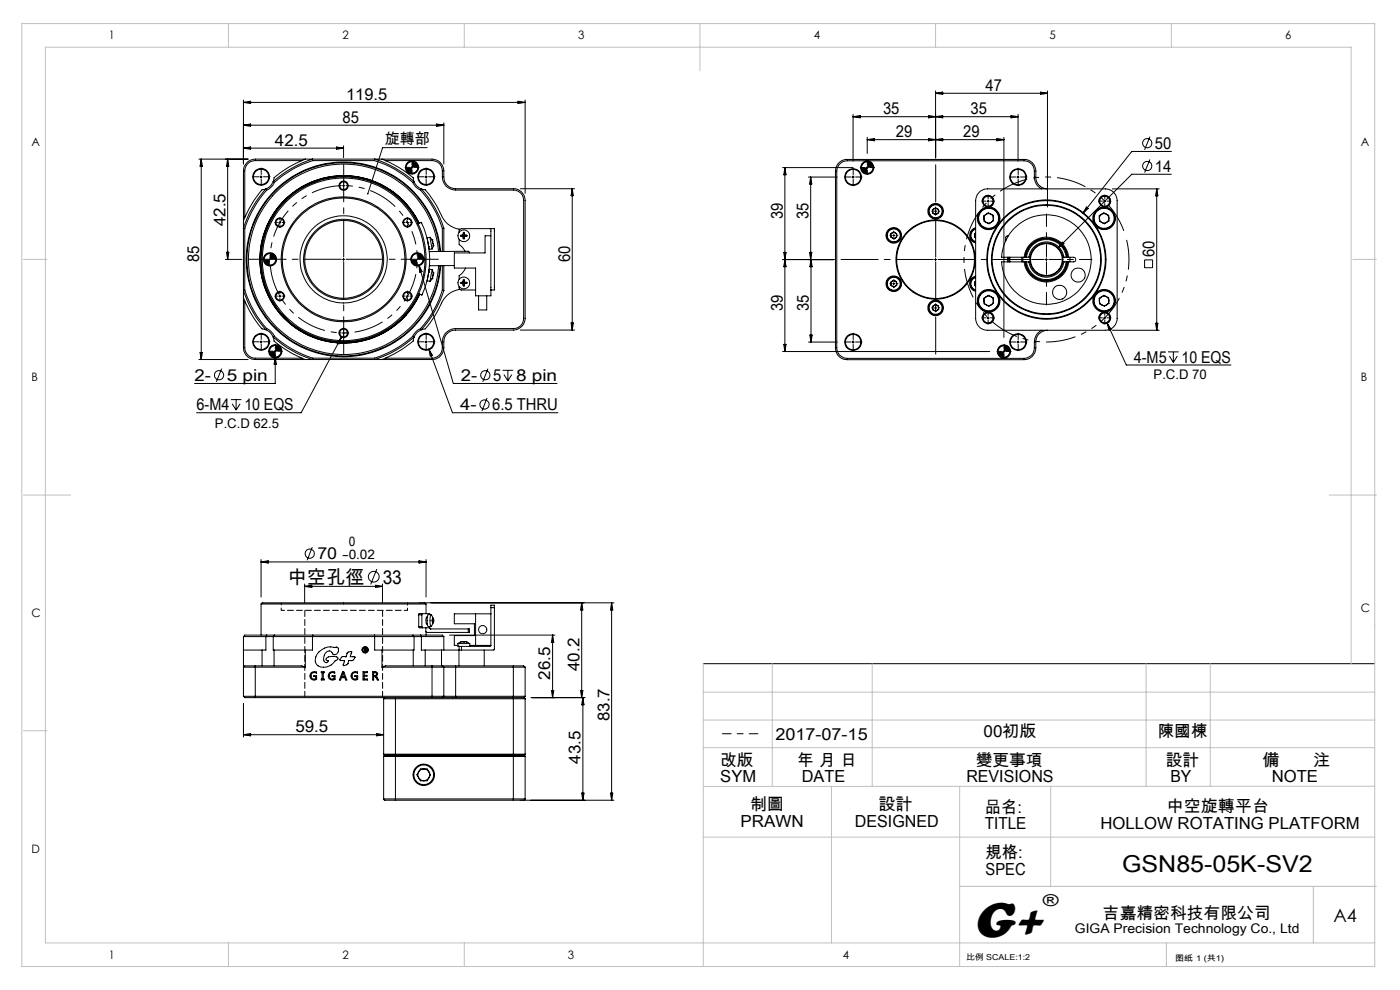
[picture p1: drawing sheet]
<svg xmlns="http://www.w3.org/2000/svg" width="297mm" height="210mm" viewBox="0 0 297 210" stroke-linecap="round" stroke-linejoin="round" font-family="sans-serif">
<g fill="none" stroke="#000" stroke-width=".21">
<path d="M198.5 19.3v14.2M198.5 19.8l1.5-.3v.5zM198.5 19.8h23.7M220.7 19.5l1.5 .3-1.5 .2zM222.2 19.3v24.6M42.2 33.8h10.4M42.7 33.8l.2 1.5h-.5zM42.7 33.8v42.5M48.3 33.8v21.2M48.3 33.8l.2 1.5h-.5zM51.6 31.4h21.3M51.6 31.4l1.6-.2v.5z"/>
<path d="M51.6 21.2v13.6M51.6 21.7l1.6-.2v.5zM51.6 26.6l1.6-.3v.5zM51.6 26.6h42.6M51.6 21.7h59.8M52.4 34.5l.6-.5 1.2-.2h37.5a2.53 2.53 0 0 1 2.5 2.5v1.2a2.47 2.47 0 0 0 2.5 2.5h12.2a2.47 2.47 0 0 1 2.5 2.5v25a2.53 2.53 0 0 1-2.5 2.5h-12.2a2.47 2.47 0 0 0-2.5 2.5 3.4 3.4 0 0 1-1.1 3.3l-.7 .4-.7 .1h-37.5a2.53 2.53 0 0 1-2.6-2.5v-37.5l.2-.8zM55.1 37.5h.5M55.4 37.3v.5M58 38.5a2.79 2.79 0 0 1-1.6 1.6M58 38.5l.2 .2M58.2 38.7a3 3 0 0 1-1.6 1.6M64 34.1h-9.8a2.2 2.2 0 0 0-2.3 2.2v9.8"/>
<path d="M64.8 33.8a20.2 20.2 0 0 0-6.7 4l-.1 .7M66.4 34.1a21.6 21.6 0 0 0-8.2 4.6M66.4 34.1l-.1-.3a23 23 0 0 0-8.3 4.7M66.4 34.1h13M71.4 31.2l1.5 .2-1.5 .3zM72.6 39.4h.5M72.9 30.9v2.5M72.9 39.1v.5M79.4 34.1a21.6 21.6 0 0 1 8.2 4.6M79.4 34.1l.1-.3a22.8 22.8 0 0 1 8.3 4.7M81 33.8a21.2 21.2 0 0 1 6.7 4l.1 .7M81.8 34.1h9.9a2.15 2.15 0 0 1 2.1 2.2 3.5 3.5 0 0 0 1.2 3.5l.8 .4 .9 .1h12.2a2.21 2.21 0 0 1 2.2 2.2v25a2.15 2.15 0 0 1-2.2 2.2h-12.2a2.83 2.83 0 0 0-2.9 2.8 2.82 2.82 0 0 1-1.1 3.2l-1 .3h-9.9"/>
<path d="M87.1 35.5h.5M87.4 35.3v.5M87.4 34.3a1.21 1.21 0 0 0-1.3 1.2M87.6 38.7a2.76 2.76 0 0 0 1.6 1.6M87.8 38.5a2.54 2.54 0 0 0 1.6 1.6M87.8 38.5l-.2 .2M88.7 35.5a1.26 1.26 0 0 1-1.3 1.3M90.1 37.5h.6M90.4 37.3v.5M90.6 31.3h-9.4l-3.2 9.8M92.6 26.3l1.6 .3-1.6 .2zM94.2 26.1v8.7"/>
<path d="M109.9 21.5l1.5 .2-1.5 .3zM111.4 21.2v19.8M166 35.6h15M166.5 35.6v39M166.5 35.6l.3 1.5h-.5zM171.5 37.6h6.1M172 37.6v17.5M172 37.6l.2 1.4h-.5zM180.7 37.6h.5M181 24.3v9.9M181 24.8h35M181 24.8l1.5-.3v.5z"/>
<path d="M181 37.3v.5M183.7 35.6h.5M184 29.1v3.5M184 29.6h29M184 29.6l1.5-.2v.5zM184 34.3h-.2a1.22 1.22 0 0 0-1.1 1.3M184 35.3v.5M185.2 35.6a1.33 1.33 0 0 1-1.2 1.2M197 29.4l1.5 .2-1.5 .3zM197 24.5l1.5 .3-1.5 .2zM198.5 24.8l1.5-.3v.5zM198.5 29.6l1.5-.2v.5z"/>
<path d="M211.5 29.4l1.5 .2-1.5 .3zM213 29.1v42.5M214.5 24.5l1.5 .3-1.5 .2zM215.7 37.6h.5M216 24.3v9.9M216 37.3v.5M243.9 33.8l-1.1 2.8M243.9 29l-1.1 2.8M248.5 37h-8.4l-15.6 15.6M248.5 32.1h-8.4l-10.4 13.2M47.8 55h3.5M48 53.5h.5l-.2 1.5z"/>
<path d="M51.9 48.5v13.1M56.4 40.1a22.8 22.8 0 0 0-4.8 8.3l.3 .1M56.4 40.1l-.7 .1a19 19 0 0 0-4.1 6.7M56.4 40.1l.2 .2M56.6 40.3a23.1 23.1 0 0 0-4.7 8.2M57.3 53.8h-.2a1.22 1.22 0 0 0-1.1 1.2M58.5 55v.2a1.29 1.29 0 0 1-1.2 1.1M59.1 47.2h.5M59.4 46.9v.5M60 42.8a17.8 17.8 0 0 1 28.9 4.6 17.8 17.8 0 0 0-25.7-7.3 17.8 17.8 0 0 0-3.8 26.4 17.8 17.8 0 0 0 26.7 .4 17.8 17.8 0 0 1-25.2 1.2 17.8 17.8 0 0 1-.9-25.3zM72.6 55h.5M72.9 54.8v.5"/>
<path d="M86.2 47.2h.5M86.4 46.9v.5M88.5 53.8h-.1a1.22 1.22 0 0 0-1.1 1.2M88.7 47.5l.7-.3a18.4 18.4 0 0 1 .1 15.4l-.7-.3M88.8 47.4a17.6 17.6 0 0 0-27-6.2 17.6 17.6 0 0 0 .2 27.7 17.6 17.6 0 0 0 26.9-6.6M88.9 56.2l7.3 25.1h22M88.9 56.2l.6 1.4-.5 .1zM89.2 40.3a22.3 22.3 0 0 1 4.6 8.2M89.4 40.1a22.8 22.8 0 0 1 4.8 8.3M89.4 40.1l.7 .1a19.7 19.7 0 0 1 3.8 6 5.1 5.1 0 0 0 3.6 2.4M89.4 40.1l-.2 .2M89.8 55l-.1 .2a1.22 1.22 0 0 1-1.2 1.1"/>
<path d="M90.7 51.1h.1M90.7 58.9h.1M90.9 52.3h.1M90.9 57.7h.1M91.1 53.4l8.3-.1 .2 .3M91.2 50.3l.5 .6M91.2 50.3l-.6 .2v.2l.5 2.2 .6-.1M91.2 50.3l.5 2.5M91.7 59.1l-.5 .6M91.7 50.9h.1M91.7 50.9l.2 1.2M91.7 59.1h.1"/>
<path d="M91.7 57.2l.2 .7M91.7 57.2l-.5 2.5M91.7 57.2l-.6-.1-.5 2.5 .6 .1M91.9 52.1l-.2 .7M91.9 52.1h.1M91.9 57.9h.1M91.9 57.9l-.2 1.2M93 53.4a20.2 20.2 0 0 0-30.8-15.4 20.2 20.2 0 0 0 .4 34.5 20.2 20.2 0 0 0 30.5-16.1M93.3 53.3a20.5 20.5 0 0 0-29.4-16.7 20.5 20.5 0 0 0-4.9 33.5 20.5 20.5 0 0 0 33-7.6l.9-3.1 .4-3M93.5 53.3a20.6 20.6 0 0 0-30.9-16.3 20.6 20.6 0 0 0-1.5 34.9 20.6 20.6 0 0 0 32.2-13.6l.2-1.9M93.8 48.5v4.8M93.8 56.3v5.3"/>
<path d="M94.2 48.4v4.9M94.2 56.3v5.3M94.2 48.4l-.4 .1M96.4 56.3l-5.3 .1M97.4 50.8v1.1l.7 .6 .6 .8M98.1 50h.5M98.1 60h.5M98.1 49.9v.3M98.1 59.9v.2M98.2 49.7a.19 .19 0 0 1 0-.3 .19 .19 0 0 1 .3 .1v.2M98.2 49.7v.2a.24 .24 0 0 0-.3-.1 .24 .24 0 0 0-.1 .4h.4v.1M98.2 50.3a.2 .2 0 0 0 0 .3 .2 .2 0 0 0 .3 0v-.3"/>
<path d="M98.2 59.8h.3M98.2 49.8h.3M98.2 50.3h.3M98.4 49.8v.5M98.4 59.8v.5M98.5 49.7l.2 .2M98.6 49.9v.3M98.6 59.9v.2M98.7 59.9a.2 .2 0 0 1 .3-.1 .2 .2 0 0 1 0 .3h-.3M98.7 59.9l-.2-.1a.24 .24 0 0 0 .1-.3 .24 .24 0 0 0-.4-.1 .33 .33 0 0 1 0 .5 .33 .33 0 0 1-.4 0v.2h.3l.1 .2M98.7 49.9a.2 .2 0 0 1 .3 0 .2 .2 0 0 1 0 .3 .2 .2 0 0 1-.3 0M98.7 50.2l-.2 .1"/>
<path d="M98.8 56.9l-.7 .9-.7 .7v.8M104.1 48.5h.8v13h-.8M104.1 48.5v13M104.1 48.5h-6.3a.56 .56 0 0 0-.4 .8M104.1 50h-1.2v3.6h-6.5v3.3h4.5v5.9h3.2v-1.3M110.4 40h11.5M121.4 40l.2 1.5h-.5zM121.4 40v30M166 55.1h10.9M166.3 53.5l.5 3.1h-.5l.5-3.1zM171.7 53.5h.5l-.2 1.6zM172 55.1v17.5"/>
<path d="M172 55.1l.3 1.5h-.5zM188.9 59.9l.7-.4 .6 .3 .1 .7-.6 .4-.7-.3zM188.9 49.6l.7-.4 .6 .4 .1 .7-.6 .4-.7-.4zM189.4 49.9h.5M189.6 49.7v.5M189.6 59.9v.5M197.8 44.5l.6-.4 .7 .3v.7l-.6 .4-.6-.3zM198.2 55.1h.5M198.2 44.8h.5M198.5 44.5v.6M198.5 54.8v.5M206.7 49.6l.3-.1-.3 .4 .3 .5-.2-.1z"/>
<path d="M207 48.3a1.65 1.65 0 0 0-1.3 1.6 1.65 1.65 0 0 0 1.3 1.6M207 58.6a1.65 1.65 0 0 0-1.3 1.6 1.65 1.65 0 0 0 1.3 1.6M207 58.7a1.5 1.5 0 0 0-1.1 1.5 1.5 1.5 0 0 0 1.1 1.4M207 48.5a1.5 1.5 0 0 0-1.1 1.4 1.5 1.5 0 0 0 1.1 1.5M207 58.9a1.38 1.38 0 0 0-1 1.3 1.38 1.38 0 0 0 1 1.3M207 48.6a1.38 1.38 0 0 0-1 1.3 1.38 1.38 0 0 0 1 1.4M207.7 40.8l1-.6 .8-.1h25a2.53 2.53 0 0 1 2.5 2.5v24.9a2.53 2.53 0 0 1-2.5 2.6h-25a2.53 2.53 0 0 1-2.5-2.6v-24.9l.3-1.2zM208.4 43a1.24 1.24 0 0 1 1.1-1.6 1.24 1.24 0 0 1 1.3 1.4 1.24 1.24 0 0 1-1.5 1.1M208.7 45.8l1-.7 1 .6v1.1l-.9 .7-1-.6zM209.4 42.7h.5M209.6 42.4v.5M213.7 54.6v1"/>
<path d="M213.9 50.1l-.5 .1v.9M214 54.6v1M214.1 54.6v1M214.2 54.6v1M216.7 54.6v1M217 54.6v1M217.3 54.6a4.7 4.7 0 0 1 4.7-4.3 4.7 4.7 0 0 1 4.7 4.3M217.3 55.6a4.7 4.7 0 0 0 4.7 4.2 4.7 4.7 0 0 0 4.7-4.2M217.5 55.6a4.5 4.5 0 0 0 4.5 3.9 4.5 4.5 0 0 0 4.4-3.9M217.5 54.6a4.5 4.5 0 0 1 4.5-4 4.5 4.5 0 0 1 4.4 4M217.8 55.6a4.2 4.2 0 0 0 4.2 3.7 4.2 4.2 0 0 0 4.2-3.7M217.8 54.6a4.2 4.2 0 0 1 4.2-3.8 4.2 4.2 0 0 1 4.2 3.8"/>
<path d="M218.3 55.6a3.8 3.8 0 0 0 3.7 3.2 3.8 3.8 0 0 0 3.7-3.2M218.3 54.6a3.8 3.8 0 0 1 3.7-3.3 3.8 3.8 0 0 1 3.7 3.3M218.5 54.6h-5.9a8.5 8.5 0 0 1 2.5-6.1 9.5 9.5 0 0 1 15 1.6 9.5 9.5 0 0 1-5.3 14 9.5 9.5 0 0 1-12.3-8.5h6M218.5 55.6a3.5 3.5 0 0 0 3.5 3 3.5 3.5 0 0 0 3.5-3M218.5 54.6a3.5 3.5 0 0 1 3.5-3 3.5 3.5 0 0 1 3.5 3M218.5 54.6v1M221 40.1a2.73 2.73 0 0 1-1.6-2.5 2.97 2.97 0 0 0-.7-3l-.7-.4-.8-.1h-37.5a2.27 2.27 0 0 0-2.2 2.2v37.5a2.21 2.21 0 0 0 2.2 2.2h37.5a2.21 2.21 0 0 0 2.2-2.2 3.4 3.4 0 0 1 1.5-3.7h.1M221.7 55.1h.5M222 54.8v.5M222.2 40.1a2.47 2.47 0 0 1-2.5-2.5 3.3 3.3 0 0 0-1-3.3l-1.1-.5h-37.9a2.47 2.47 0 0 0-2.5 2.5v37.5a2.47 2.47 0 0 0 2.5 2.5h37.5a2.47 2.47 0 0 0 2.5-2.5 3.1 3.1 0 0 1 1.1-3.3l1.4-.4M225.4 51.4l.3 .3-1.2 .9zM225.5 54.6h2.2a.49 .49 0 0 1 .5 .5 .49 .49 0 0 1-.5 .5h-2.2"/>
<path d="M225.5 54.6v1M226.9 54.6v1M230.5 43.9l.4 .3-1.2 1.1zM233.2 43a1.24 1.24 0 0 1 1-1.6 1.24 1.24 0 0 1 1.4 1.4 1.24 1.24 0 0 1-1.6 1.1M233.2 45.8l1-.7 1 .6 .1 1.1-1 .7-1-.6zM234.1 42.7h.5M234.4 42.4v.5M236 40.1h9.9M242.8 55.1h1.7v1.7h-1.7zM245.4 40.1v30M245.4 40.1l.2 1.4h-.5zM42.2 76.3h10.4"/>
<path d="M42.4 74.8h.5l-.2 1.5zM47 78.2l-1.1 2.8M51.6 63.1a20.2 20.2 0 0 0 4.1 6.7l.7 .1M51.9 61.6a22.3 22.3 0 0 0 4.7 8.1M51.9 61.6h-.3a23 23 0 0 0 4.8 8.3M51.9 63.9v9.9a2.27 2.27 0 0 0 2.3 2.2h9.8M55.1 72.5h.5M55.4 72.3v.5M56.4 69.9a3.1 3.1 0 0 1 1.6 1.6M56.6 69.7a3.4 3.4 0 0 1 1.6 1.6M56.6 69.7l-.2 .2M58 71.5a23 23 0 0 0 8.3 4.8l.1-.3"/>
<path d="M58 71.5l.1 .7a19.8 19.8 0 0 0 6.7 4.1M58.1 74.5h.5M58.2 71.3a22.3 22.3 0 0 0 8.2 4.7M58.2 71.3l-.2 .2M58.4 75.8v5.5h-17.1M58.4 75.8l.2 1.4h-.5zM58.4 73.3h-.2a1.22 1.22 0 0 0-1 1.2M58.4 74.3v.5M59.1 62.8h.5M59.4 62.6v.5M59.7 74.5a1.26 1.26 0 0 1-1.3 1.3M66.4 76h13"/>
<path d="M72.4 71.5l-8.5 16.1h-22.2M72.4 71.5l-.5 1.4-.4-.2zM72.6 70.7h.5M72.9 70.4v.5M86.2 62.8h.5M86.4 62.6v.5M87.6 71.3a22.3 22.3 0 0 1-8.2 4.7M87.6 71.3l.2 .2M87.8 71.5a22.8 22.8 0 0 1-8.3 4.8l-.1-.3M87.8 71.5l-.1 .7a19.8 19.8 0 0 1-6.7 4.1M89 62.4l-1.6 2.9-1.3 1.6M89.2 69.7a3 3 0 0 0-1.6 1.6"/>
<path d="M89.2 69.7l.2 .2M89.4 69.9a2.79 2.79 0 0 0-1.6 1.6M90.1 72.5h.6M90.4 72.3v.5M91 74l5 13.6h22.4M91 74l.7 1.3-.4 .2zM93.8 61.6a21.6 21.6 0 0 1-4.6 8.1M93.8 61.6h.4M94.2 61.6a23 23 0 0 1-4.8 8.3M97.4 60.8a.54 .54 0 0 0 .5 .7h3M97.5 61.4a5.3 5.3 0 0 0-4.2 3.6 18.1 18.1 0 0 1-3.2 4.8l-.7 .1M98.2 60.3a.19 .19 0 0 0 .1 .3 .19 .19 0 0 0 .2 0 .19 .19 0 0 0 0-.3"/>
<path d="M98.2 60.3h.3M98.7 60.1l-.2 .2M101.5 62.8v2.9h1.8v-2.9M103.5 78.2l-1.1 2.8M106.6 78.6h2.3M106.9 79.4l.8 1.4M107.7 78.6v2.2M108.6 79.4l-.9 1.4M110.4 70h11.5M121.1 68.5h.5l-.2 1.5zM166 74.6h44M166.3 73.1h.5l-.3 1.5z"/>
<path d="M171.5 72.6h6.1M171.8 71.1h.5l-.3 1.5zM180.7 72.6h.5M181 72.3v.5M189.4 60.2h.5M197.8 65l.6-.4 .7 .3v.7l-.6 .4-.6-.3zM198.2 65.3h.5M198.5 65v.6M207 60.7l-.3-.4 .3-.6-.3 .2 .1 .7 .2 .1M208.4 67.8a1.26 1.26 0 0 1 1.1-1.6 1.26 1.26 0 0 1 1.3 1.3 1.26 1.26 0 0 1-1.5 1.1M208.7 63.3l1-.7 1 .6v1.1l-.9 .7-1-.6zM209.4 67.4h.5"/>
<path d="M209.6 67.2v.5M212.7 74.6h.5M213 73.3h-.2a1.22 1.22 0 0 0-1.1 1.3M213 74.3v.5M214.2 74.6v.1a1.22 1.22 0 0 1-1.2 1.1M215.7 72.6h.5M216 72.3v.5M233.2 67.8a1.26 1.26 0 0 1 1.1-1.6 1.26 1.26 0 0 1 1.3 1.3 1.26 1.26 0 0 1-1.6 1.1M233.2 63.3l1-.7 1 .6 .1 1.1-1 .7-1-.6zM234.1 67.4h.5M234.4 67.2v.5M234.9 68.6l4 8.8h22.2"/>
<path d="M234.9 68.6l.8 1.2-.4 .3zM236 70.1h9.9M245.1 68.6h.5l-.2 1.5zM247.8 74.6h2.2M248.1 75.5l.8 1.4M248.9 74.6v2.3M249.8 75.5l-.9 1.4M49 84.8h2.2M49.2 85.6l.9 1.4M50.1 84.8v2.2M50.9 85.6l-.8 1.4M103.3 84.4l-1.1 2.8"/>
<path d="M55.4 118.7v7.9M55.4 119.2h35M55.4 119.2l1.5-.3v.5zM66.3 116.1l-1.1 2.7M88.9 118.9l1.5 .3-1.5 .2zM90.4 118.7v7.9M51.6 135h4.8M51.6 137.9h4M51.6 135v12.7M55.4 128.1h35M55.4 128.1a1.8 1.8 0 0 1 1.6-.2h33.1l.3 .2M55.4 128.1v6.6"/>
<path d="M55.6 137.9v3.3M56.4 135v2.9h-.8M56.4 135h1.6M56.6 134.7h1.6M56.6 134.7h-4.7l-.3 .3M56.6 134.7l-.2 .3M58 135h8.3M58 135v2.9h.1M58.1 137.9h6.7M58.1 137.9v3.3M58.2 134.7h8.2M58.2 134.7l-.2 .3"/>
<path d="M64.6 123.9v4.1M64.6 124.4h16.5M64.6 124.4l1.5-.3v.5zM64.8 137.9v3.6M66.3 135v2.9h-1.5M66.3 135h13.2M66.4 134.7h13M66.4 134.7l-.1 .3M67.7 138.3a3.7 3.7 0 0 1 3.5-1h.2a.87 .87 0 0 1 .4 .9 .87 .87 0 0 1-.9 .7l-.2-.1a.96 .96 0 0 0-.8-.7 .96 .96 0 0 0-1 .6 1.16 1.16 0 0 0 .3 1.9l.3-.1 .1-.3-.3-.2-.1-.2a1.26 1.26 0 0 1 1.4-.6l.8 .1 .3 .2a.82 .82 0 0 1-.7 .8 2.53 2.53 0 0 1-3.9 .5l-.2-.4a2.44 2.44 0 0 1 .8-2.1zM72.5 139.4l.3-.1a.56 .56 0 0 0 .7-.1 .56 .56 0 0 0 .1-.6l.3-.3 .7-.1-.3 1.1h1a.97 .97 0 0 1-1.3 .8l-.1 .2a.89 .89 0 0 1-1.1 .8l.3-.9-1-.1v-.1zM73.3 139.3h.1M77.2 137.4l.6 .1v.3l-.3 .1 .3 .3-.4-.3-.1 .3h-.1z"/>
<path d="M77.3 137.5h.3a.19 .19 0 0 1 0 .3 .19 .19 0 0 1-.3 0zM79.4 134.7h8.2M79.4 134.7l.1 .3M79.5 135h8.3M79.5 135v2.9h1.5M79.7 124.1l1.4 .3-1.4 .2zM79.9 120.7l-1.3 3.3M81 137.9h6.7M81 137.9v3.6M81.1 123.9v4.1M87.6 134.7h1.6M87.6 134.7l.2 .3"/>
<path d="M87.7 137.9v3.3M87.8 135h1.6M87.8 135v2.9h-.1M88.8 132.9l.1 .3h.7M88.8 132.9h.7M88.8 130.4h.7M88.8 130.4v2.5M88.9 127.9h41.3M89.2 134.7h4.6l.4 .3M89.2 134.7l.2 .3M89.4 135v2.9h.8M89.4 135h4.8"/>
<path d="M89.5 132.9l.1 .3M89.5 130.4v2.5M89.6 130.2l-.1 .2M89.6 130.2h-.7l-.1 .2M89.6 130.2h1.6v.2M89.6 133.2h1.5M90.2 137.9h3.5M90.2 137.9v3.3M90.3 133.2v.8l.2 .2h8.8M90.4 128.1v2.1M90.4 134v.7M90.5 132.2h.1"/>
<path d="M90.5 131h.1M90.7 130.9h-.1a1.14 1.14 0 0 0 0 1.5h.1M91.1 133.2l.2 .2h8M91.1 133.2h.1M91.2 133.2l.2 .2M91.2 132.9v.3M91.4 130.4h-.6l-.2 .7 .2 1.7 .6 .1M91.8 132.2h.1M91.8 131l.1 .3M91.8 131v.3M91.8 131.5h-.1v.3h.1M91.8 131.8v.1"/>
<path d="M91.8 131h.1M91.8 131.5h.1M91.8 131.8h.1M91.8 131.3v.2M91.8 131.9v.3M91.8 131.3h.1M91.8 131.9h.1M91.9 131.3v.2M91.9 131.9l-.1 .3M91.9 131.5l-.1-.6-.4-.5-.2 .7v1l.2 .8 .4-.5 .1-.6M91.9 131.5v.3M91.9 131.5h.1"/>
<path d="M91.9 131.8v.1M91.9 131.8h.1M93.7 137.9h3.7M93.7 137.9v3.3M94.2 135v2.9M95.4 134.7h22.3M97.2 136.5l.9-.4 .9 .1 .7 .3M97.2 136.5h2.5M97.2 136.5v.6h.2M97.4 137.9h.5M97.4 137.9v3.3M97.4 137.1h.5"/>
<path d="M97.4 137.1v.8M97.9 137.1v.8M99.3 133.4h.3v.8h-.3M99.3 133.4v.8M99.7 136.5v.6M99.7 136.9h4.4M100.9 130.2v6.7M102.7 137.9v3.3M104.1 136.9l-.1 .2h-6.1M104.1 128.9v-.5h.8v.5M104.1 128.9v8M104.1 130.2h-7.7v2.1h4.2v2.5h-4.2v2.1h.8"/>
<path d="M104.1 128.9h.8M104.9 128.9l-.1 8.9-6.9 .1M117.2 134.7v13.3M117.2 134.7l.3 1.5h-.5zM123.4 127.9v20.1M123.4 127.9l.2 1.5h-.4zM129.8 127.9l.2 1.5h-.5zM129.8 127.9v41.8M51.6 149.2v7.1M51.6 155.8l1.6-.2v.5zM51.6 155.8h29.8M51.6 147.7h42.6"/>
<path d="M51.6 147.7l.3 .3h2.3M54.2 141.2h9.8l.8 .3M54.2 141.2h-2.3l-.3 .3h13.2M54.2 148h37.5M54.2 141.2v6.8M66.1 142.7l.8-.2h.2v.3a.7 .7 0 0 0-1.1 .4 .7 .7 0 0 0 1 .8v-.5h-.4v-.2h.6v.8a.91 .91 0 0 1-1.3-.2 .91 .91 0 0 1 .2-1.2zM68.2 142.5h.6v.2h-.2v1.3h.2v.2h-.6v-.2h.1v-1.3h-.1zM70 142.7l.8-.2h.2v.3a.7 .7 0 0 0-1.1 .4 .7 .7 0 0 0 .9 .8v-.5h-.4v-.2h.7v.8a.92 .92 0 0 1-1.3-.2 .92 .92 0 0 1 .2-1.2zM72.7 142.5h.2l.7 1.7h-.3l-.1-.5h-.8l-.2 .5h-.2zM72.8 142.7h.1M72.8 142.7l.3 .8h-.6zM74.8 142.7l.8-.2h.2v.3a.71 .71 0 0 0-1.1 .4 .71 .71 0 0 0 1 .8v-.5h-.4v-.2h.6v.8a.91 .91 0 0 1-1.3-.2 .91 .91 0 0 1 .2-1.2z"/>
<path d="M77 142.5h.9v.2h-.6v.6h.6v.1h-.6v.6h.7v.2h-1zM79.1 142.5h.5a.47 .47 0 0 1 .5 .2 .47 .47 0 0 1-.1 .6l-.3 .1 .6 .8h-.3l-.4-.7h-.3v.7h-.2zM79.3 142.7h.3a.3 .3 0 0 1 .3 .3 .3 .3 0 0 1-.3 .3h-.3zM79.7 143.4h.1M79.9 155.6l1.5 .2-1.5 .3zM81 141.5h13.2M81.4 160h2.5M81.4 148.2h2.5M81.4 160l.2 .2M81.4 148.2v11.8M81.6 148l-.2 .2M83.9 148v.2"/>
<path d="M83.9 160v.2M83.9 148.2v11.8M83.9 148.2h25M83.9 160h25M91.7 141.2h-9.9l-.8 .3M91.7 148h2.1M91.7 141.2h2.1M91.7 141.2v6.8M93.8 148h15.1M93.8 141.2h2.9M93.8 141.2l.4 .3M94.2 141.5h17.2"/>
<path d="M94.2 147.7h17.2M94.2 141.5v6.2M94.2 147.7l-.4 .3M96.7 141.2h12.2M96.7 141.2v6.8M108.9 148v.2M108.9 160v.2M108.9 148.2h2.5M108.9 148h2.3l.2 .2M108.9 160h2.5M108.9 141.2h.7a2.1 2.1 0 0 1 1.8 .3M108.9 141.2v6.8"/>
<path d="M108.9 148.2v11.8M111.4 160l-.2 .2M111.4 141.5v6.2M111.4 148.2v11.8M111.4 147.7l-.3 .3M112.6 148h11.5M117 146.5h.5l-.3 1.5zM123.2 146.5h.4l-.2 1.5zM123.6 148v21.7M123.6 148l.3 1.5h-.5zM149.2 140.8h142.4M81.4 160.5h2.5"/>
<path d="M81.4 169.5l.2 .2h2.3M81.4 169.5h2.5M81.4 160.5v9M81.6 160.2h2.3M81.6 160.2l-.2 .3M83.9 169.5v.2M83.9 160.2v.3M83.9 169.7h25M83.9 169.5h25M83.9 160.5v9M83.9 160.5h25M83.9 160.2h25"/>
<path d="M89.2 163.1h1.4l.7 1.3-.7 1.2h-1.4l-.8-1.2zM108.9 169.5v.2M108.9 160.2v.3M108.9 160.2h2.3M108.9 160.5h2.5M108.9 169.5h2.5M108.9 160.5v9M110.4 169.7h19.8M111.2 160.2l.2 .3M111.4 169.5l-.2 .2h-2.3M111.4 160.5v9M123.4 168.2h.5l-.3 1.5z"/>
<path d="M129.5 168.2h.5l-.2 1.5z"/>
<circle cx="55.4" cy="37.5" r="1.63"/>
<circle cx="55.4" cy="37.5" r="1.79"/>
<circle cx="72.9" cy="39.4" r=".82"/>
<circle cx="72.9" cy="39.4" r=".98"/>
<circle cx="87.4" cy="35.5" r="1.25"/>
<circle cx="87.4" cy="35.5" r="1.39"/>
<circle cx="90.4" cy="37.5" r="1.63"/>
<circle cx="90.4" cy="37.5" r="1.79"/>
<circle cx="181" cy="37.6" r="1.63"/>
<circle cx="181" cy="37.6" r="1.78"/>
<circle cx="184" cy="35.6" r="1.41"/>
<circle cx="184" cy="35.6" r="1.26"/>
<circle cx="216" cy="37.6" r="1.63"/>
<circle cx="216" cy="37.6" r="1.78"/>
<circle cx="243.4" cy="30.4" r=".99"/>
<circle cx="243.4" cy="35.2" r=".98"/>
<circle cx="57.3" cy="55" r="1.24"/>
<circle cx="57.3" cy="55" r="1.4"/>
<circle cx="59.4" cy="47.2" r=".97"/>
<circle cx="59.4" cy="47.2" r=".83"/>
<circle cx="72.9" cy="55" r="13"/>
<circle cx="72.9" cy="55" r="13.2"/>
<circle cx="72.9" cy="55" r="8.3"/>
<circle cx="72.9" cy="55" r="17.3"/>
<circle cx="72.9" cy="55" r="8.5"/>
<circle cx="72.9" cy="55" r="17.5"/>
<circle cx="72.9" cy="55" r="9.2"/>
<circle cx="86.4" cy="47.2" r=".97"/>
<circle cx="86.4" cy="47.2" r=".83"/>
<circle cx="88.5" cy="55" r="1.24"/>
<circle cx="88.5" cy="55" r="1.4"/>
<circle cx="98.4" cy="50" r="1.24"/>
<circle cx="189.6" cy="49.9" r="1.65"/>
<circle cx="189.6" cy="49.9" r=".62"/>
<circle cx="189.6" cy="49.9" r="1.38"/>
<circle cx="189.6" cy="49.9" r="1.49"/>
<circle cx="198.5" cy="55.1" r="8.4"/>
<circle cx="198.5" cy="55.1" r="8.2"/>
<circle cx="198.5" cy="44.8" r="1.65"/>
<circle cx="198.5" cy="44.8" r="1.37"/>
<circle cx="198.5" cy="44.8" r=".61"/>
<circle cx="198.5" cy="44.8" r="1.5"/>
<circle cx="209.6" cy="42.7" r="1.05"/>
<circle cx="209.6" cy="42.7" r="1.2"/>
<circle cx="209.7" cy="46.3" r="2.4"/>
<circle cx="209.7" cy="46.3" r=".99"/>
<circle cx="209.7" cy="46.3" r="2.24"/>
<circle cx="209.7" cy="46.3" r="2.13"/>
<circle cx="222" cy="55.1" r="11.5"/>
<circle cx="222" cy="55.1" r="3.4"/>
<circle cx="222" cy="55.1" r="11.7"/>
<circle cx="222" cy="55.1" r="12.5"/>
<circle cx="222" cy="55.1" r="12.6"/>
<circle cx="228.7" cy="58.4" r="1.5"/>
<circle cx="234.2" cy="46.3" r="1"/>
<circle cx="234.2" cy="46.3" r="2.13"/>
<circle cx="234.2" cy="46.3" r="2.24"/>
<circle cx="234.2" cy="46.3" r="2.4"/>
<circle cx="234.4" cy="42.7" r="1.06"/>
<circle cx="234.4" cy="42.7" r="1.2"/>
<circle cx="46.5" cy="79.6" r=".98"/>
<circle cx="55.4" cy="72.5" r="1.63"/>
<circle cx="55.4" cy="72.5" r="1.78"/>
<circle cx="58.4" cy="74.5" r="1.41"/>
<circle cx="58.4" cy="74.5" r="1.25"/>
<circle cx="59.4" cy="62.8" r=".97"/>
<circle cx="59.4" cy="62.8" r=".83"/>
<circle cx="72.9" cy="70.6" r=".82"/>
<circle cx="72.9" cy="70.6" r=".98"/>
<circle cx="86.4" cy="62.8" r=".97"/>
<circle cx="86.4" cy="62.8" r=".83"/>
<circle cx="90.4" cy="72.5" r="1.63"/>
<circle cx="90.4" cy="72.5" r="1.78"/>
<circle cx="98.4" cy="60" r="1.24"/>
<circle cx="103" cy="79.6" r=".98"/>
<circle cx="181" cy="72.6" r="1.63"/>
<circle cx="181" cy="72.6" r="1.78"/>
<circle cx="189.6" cy="60.2" r="1.65"/>
<circle cx="189.6" cy="60.2" r="1.38"/>
<circle cx="189.6" cy="60.2" r="1.5"/>
<circle cx="189.6" cy="60.2" r=".63"/>
<circle cx="198.5" cy="65.3" r="1.38"/>
<circle cx="198.5" cy="65.3" r="1.65"/>
<circle cx="198.5" cy="65.3" r="1.5"/>
<circle cx="198.5" cy="65.3" r=".62"/>
<circle cx="209.6" cy="67.4" r="1.04"/>
<circle cx="209.6" cy="67.4" r="1.2"/>
<circle cx="209.7" cy="63.8" r="2.4"/>
<circle cx="209.7" cy="63.8" r="1"/>
<circle cx="209.7" cy="63.8" r="2.24"/>
<circle cx="209.7" cy="63.8" r="2.13"/>
<circle cx="213" cy="74.6" r="1.41"/>
<circle cx="213" cy="74.6" r="1.25"/>
<circle cx="216" cy="72.6" r="1.63"/>
<circle cx="216" cy="72.6" r="1.78"/>
<circle cx="224.8" cy="62" r="1.51"/>
<circle cx="234.2" cy="63.8" r="1"/>
<circle cx="234.2" cy="63.8" r="2.13"/>
<circle cx="234.2" cy="63.8" r="2.24"/>
<circle cx="234.2" cy="63.8" r="2.4"/>
<circle cx="234.4" cy="67.4" r="1.2"/>
<circle cx="234.4" cy="67.4" r="1.05"/>
<circle cx="102.8" cy="85.8" r=".98"/>
<circle cx="65.7" cy="117.5" r=".98"/>
<circle cx="77.5" cy="137.8" r=".61"/>
<circle cx="77.5" cy="137.8" r=".67"/>
<circle cx="79.3" cy="122.3" r="1.14"/>
<circle cx="102.4" cy="133.6" r=".87"/>
<circle cx="89.9" cy="164.4" r="2.27"/>
<circle cx="89.9" cy="164.4" r="1.24"/>
<circle cx="89.9" cy="164.4" r="2.1"/>
</g>
<path d="M238.7 49.9a17.5 17.5 0 0 0-29.2-7.1 17.5 17.5 0 0 0 7.8 29.1 17.5 17.5 0 0 0 21.7-20.8l-.3-1.2" fill="none" stroke="#000" stroke-width=".21" stroke-dasharray="6.3 1.3 1.3 1.3 1.3 1.3" stroke-dashoffset="-1" stroke-linecap="butt"/>
<path d="M87.9 50.4a15.6 15.6 0 0 0-26.2-6.3 15.6 15.6 0 0 0 7 25.9 15.6 15.6 0 0 0 19.4-18.5l-.2-1.1" fill="none" stroke="#000" stroke-width=".21" stroke-dasharray="6.3 1.3 1.3 1.3 1.3 1.3" stroke-dashoffset="4.9" stroke-linecap="butt"/>
<path d="M221.5 55h-9.2M222 54.5v-9.1M222 55.5v9.2M222.5 55h9.1" fill="none" stroke="#000" stroke-width=".21" stroke-dasharray="30.5 1.3 1.3 1.3" stroke-dashoffset="27.8"/>
<path d="M72.4 55h-19.6M72.9 54.5v-19.6M72.9 55.5v19.6M73.4 55h19.6M198 55h-19.6M198.5 54.5v-19.5M198.5 55.5v19.6M199 55h19.6" fill="none" stroke="#000" stroke-width=".21" stroke-dasharray="30.5 1.3 1.3 1.3" stroke-dashoffset="22.6"/>
<g fill="none" stroke="#000" stroke-width=".21" stroke-dasharray="30.5 1.3 1.3 1.3">
<path d="M54.9 37.5h-1.4M55.4 37v-1.4M55.4 38v1.4M55.9 37.5h1.4M72.4 39.4h-.6M72.9 38.9v-.6M72.9 39.9v.5M73.4 39.4h.6M86.9 35.5h-1M87.4 35v-1M87.4 36v1M87.9 35.5h1"/>
<path d="M89.9 37.5h-1.4M90.4 37v-1.4M90.4 38v1.4M90.9 37.5h1.4M180.5 37.5h-1.4M181 37v-1.3M181 38v1.4M181.5 37.5h1.4M183.5 35.5h-1M184 35v-1M184 36v1M184.5 35.5h1"/>
<path d="M215.5 37.5h-1.4M216 37v-1.3M216 38v1.4M216.5 37.5h1.4M58.9 47.2h-.6M59.4 46.7v-.6M59.4 47.7v.6M59.9 47.2h.6M85.9 47.2h-.5M86.4 46.7v-.6M86.4 47.7v.6M86.9 47.2h.6"/>
<path d="M97.9 50h-.2M97.9 60h-.2M98.4 49.5v-.3M98.4 50.5v.3M98.4 59.5v-.3M98.9 50h.3M98.9 60h.3M189.1 49.9h-.4M189.6 59.7v-.4M189.6 49.4v-.4M189.6 50.4v.4M190.1 49.9h.4"/>
<path d="M198 44.8h-.4M198.5 44.3v-.4M198.5 45.3v.4M199 44.8h.4M209.1 42.7h-.8M209.6 42.2v-.8M209.6 43.2v.8M210.1 42.7h.8M233.9 42.7h-.8M234.4 42.2v-.8M234.4 43.2v.8M234.9 42.7h.8"/>
<path d="M54.9 72.5h-1.4M55.4 72v-1.4M55.4 73v1.4M55.9 72.5h1.4M57.9 74.5h-1M58.4 74v-1M58.4 75v1M58.9 62.8h-.6M58.9 74.5h1M59.4 62.3v-.6M59.4 63.3v.6M59.9 62.8h.6"/>
<path d="M72.4 70.6h-.6M72.9 70.1v-.6M72.9 71.1v.6M73.4 70.6h.6M85.9 62.8h-.5M86.4 62.3v-.6M86.4 63.3v.6M86.9 62.8h.6M89.9 72.5h-1.4M90.4 72v-1.4M90.4 73v1.4M90.9 72.5h1.4"/>
<path d="M98.4 60.5v.3M180.5 72.5h-1.4M181 72v-1.3M181 73v1.4M181.5 72.5h1.4M189.1 60.2h-.4M189.6 60.7v.3M190.1 60.2h.4M198 65.3h-.4M198.5 64.8v-.4M198.5 65.8v.4M199 65.3h.4"/>
<path d="M209.1 67.4h-.8M209.6 66.9v-.8M209.6 67.9v.8M210.1 67.4h.8M212.5 74.5h-1M213 74v-1M213 75v1M213.5 74.5h1M215.5 72.5h-1.4M216 72v-1.3M216 73v1.4M216.5 72.5h1.4"/>
<path d="M233.9 67.4h-.8M234.4 66.9v-.8M234.4 67.9v.8M234.9 67.4h.8"/>
</g>
<path d="M153.3 155.6h7.5" fill="none" stroke="#000" stroke-width=".21" stroke-dasharray="30.5 1.3 1.3 1.3" stroke-dashoffset="28.6"/>
<path d="M59.7 127.9v1.6M86.4 129.5v-1.6" fill="none" stroke="#000" stroke-width=".21" stroke-dasharray="1.3 .6" stroke-dashoffset=".8"/>
<path d="M59.7 129.5h26.7" fill="none" stroke="#000" stroke-width=".21" stroke-dasharray="1.3 .6" stroke-dashoffset=".6"/>
<path d="M64.7 129.5v18.5M81.2 129.5v18.5" fill="none" stroke="#000" stroke-width=".21" stroke-dasharray="1.3 .6"/>
<g fill="none" stroke="#c0c0c0" stroke-width=".21">
<path d="M4.6 5h287v200h-287zM48.5 5v5M98.5 5v5M148.5 5v10M198.5 5v5M248.5 5v5M5 55h5M287 55h5M5 105h10M282 105h10M5 155h5M149.2 152.7h142.4"/>
<path d="M149.2 146.8h142.4M149.2 140.8v64.2M149.2 158.6h142.4M163.8 140.8v26M185 140.8v26M243.1 140.8v26M256.8 140.8v26M286.6 140.8v-130.8h-277v190h282M149.2 177.6h142.4M176.4 166.8v33.2M203.6 166.8v38.2M222.9 166.8v21.2"/>
<path d="M291.6 166.8h-142.4M203.6 188h88.4M278.6 188v12M48.5 200v5M98.5 200v5M247.4 200v5"/>
</g>
<g fill="#000">
<path d="M77.9 41h.3v.2l-.2 .1v-.2v.2z"/>
<path d="M182.7 35.6a1.26 1.26 0 0 0 1.3 1.2v-1.2zM184 34.3v1.3h1.2v-.4a1.17 1.17 0 0 0-1.2-.9zM211.7 74.6v.1a1.22 1.22 0 0 0 1.3 1.1v-1.2zM213 73.3v1.3h1.2a1.33 1.33 0 0 0-1.2-1.3z"/>
<path d="M56 55v.2a1.22 1.22 0 0 0 1.3 1.1v-1.3zM57.3 53.8v1.2h1.2a1.33 1.33 0 0 0-1.2-1.2zM87.3 55v.2a1.22 1.22 0 0 0 1.2 1.1v-1.3zM88.5 53.8v1.2h1.3a1.33 1.33 0 0 0-1.3-1.2zM86.1 35.5a1.21 1.21 0 0 0 1.3 1.3v-1.3zM87.4 34.3v1.2h1.3a1.26 1.26 0 0 0-1.3-1.2zM57.2 74.5a1.21 1.21 0 0 0 1.2 1.3v-1.3zM58.4 73.3v1.2h1.3l-.1-.1a1.22 1.22 0 0 0-1.2-1.1z"/>
</g>
<text font-size="11" x="206.4" y="198.7">G+</text>
<text font-size="4.9" x="238.1" y="185">GSN85-05K-SV2</text>
<g font-size="4.1">
<text x="61" y="123.8">中空孔徑</text>
<text x="81.2" y="123.8">33</text>
</g>
<text font-size="3.9" x="282.9" y="195.5">A4</text>
<g font-size="3.5">
<text x="73.4" y="21.2">119.5</text>
<text x="209.1" y="19.3">47</text>
<text x="72.7" y="26">85</text>
<text x="187.3" y="24.2">35</text>
<text x="190" y="29.1">29</text>
<text x="204.3" y="29.1">29</text>
<text x="205.9" y="24.2">35</text>
<text x="58.3" y="30.9">42.5</text>
<text x="245" y="31.6">50</text>
<text x="245" y="36.4">14</text>
<text x="47.8" y="48" transform="rotate(-90 47.8 48)">42.5</text>
<text x="166" y="46.6" transform="rotate(-90 166 46.6)">39</text>
<text x="171.5" y="46.6" transform="rotate(-90 171.5 46.6)">35</text>
<text x="42.2" y="55.7" transform="rotate(-90 42.2 55.7)">85</text>
<text x="120.9" y="55.7" transform="rotate(-90 120.9 55.7)">60</text>
<text x="244.9" y="54.5" transform="rotate(-90 244.9 54.5)">60</text>
<text x="166" y="65.9" transform="rotate(-90 166 65.9)">39</text>
<text x="171.6" y="65.9" transform="rotate(-90 171.6 65.9)">35</text>
<text x="240.5" y="76.9">4-M5</text>
<text x="250.7" y="76.9">10 EQS</text>
<text x="41.3" y="80.8">2-</text>
<text x="48.1" y="80.8">5 pin</text>
<text x="97.8" y="80.8">2-</text>
<text x="104.6" y="80.8">5</text>
<text x="109.5" y="80.8">8 pin</text>
<text x="41.7" y="87">6-M4</text>
<text x="51.8" y="87">10 EQS</text>
<text x="97.6" y="87">4-</text>
<text x="104.4" y="87">6.5 THRU</text>
<text x="67.3" y="118.7">70</text>
<text x="122.9" y="142.3" transform="rotate(-90 122.9 142.3)">40.2</text>
<text x="116.7" y="144.2" transform="rotate(-90 116.7 144.2)">26.5</text>
<text x="62.7" y="155.3">59.5</text>
<text x="129.3" y="153" transform="rotate(-90 129.3 153)">83.7</text>
<text x="123.2" y="162" transform="rotate(-90 123.2 162)">43.5</text>
<text x="164.5" y="157">2017-07-15</text>
<text x="208.7" y="156.4">00初版</text>
<text x="245.6" y="156.4">陳國棟</text>
<text x="152.8" y="162.4">改版</text>
<text x="152.8" y="165.9">SYM</text>
<text x="169.1" y="162.4">年 月 日</text>
<text x="170.1" y="165.9">DATE</text>
<text x="205" y="165.9">REVISIONS</text>
<text x="207" y="162.4">變更事項</text>
<text x="247.4" y="162.4">設計</text>
<text x="248.3" y="165.9">BY</text>
<text x="267.8" y="162.4">備</text>
<text x="269.8" y="165.9">NOTE</text>
<text x="278.6" y="162.4">注</text>
<text x="159.1" y="171.9">制圖</text>
<text x="186.4" y="171.9">設計</text>
<text x="208.9" y="172.4">品名:</text>
<text x="247.5" y="172.2">中空旋轉平台</text>
<text x="157.1" y="175.4">PRAWN</text>
<text x="181.3" y="175.4">DESIGNED</text>
<text x="208.9" y="175.9">TITLE</text>
<text x="233.5" y="175.8">HOLLOW ROTATING PLATFORM</text>
<text x="209.1" y="182.1">規格:</text>
<text x="209.1" y="185.6">SPEC</text>
<text x="221.2" y="192.2">®</text>
<text x="234" y="194.8">吉嘉精密科技有限公司</text>
</g>
<text font-size="3.2" x="81.6" y="30.5">旋轉部</text>
<g font-size="2.8">
<text x="244.7" y="80.4">P.C.D 70</text>
<text x="45.6" y="90.8">P.C.D 62.5</text>
<text x="72.6" y="118.7">-0.02</text>
<text x="74" y="115.9">0</text>
<text x="228" y="197.8">GIGA Precision Technology Co., Ltd</text>
</g>
<g font-size="2.5">
<text x="23.1" y="8.4">1</text>
<text x="72.7" y="8.4">2</text>
<text x="122.7" y="8.4">3</text>
<text x="172.7" y="8.4">4</text>
<text x="222.7" y="8.4">5</text>
<text x="272.7" y="8.4">6</text>
<text x="6.7" y="30.9">A</text>
<text x="288.7" y="30.9">A</text>
<text x="6.7" y="80.9">B</text>
<text x="288.7" y="80.9">B</text>
<text x="6.7" y="130.9">C</text>
<text x="288.7" y="129.9">C</text>
<text x="6.7" y="180.9">D</text>
<text x="23.1" y="203.4">1</text>
<text x="72.7" y="203.4">2</text>
<text x="120.5" y="203.4">3</text>
<text x="178.8" y="203.4">4</text>
</g>
<g font-size="1.7">
<text x="204.9" y="203.7">比例 SCALE:1:2</text>
<text x="249.3" y="203.8">图纸 1 (共1)</text>
</g>
</svg>
